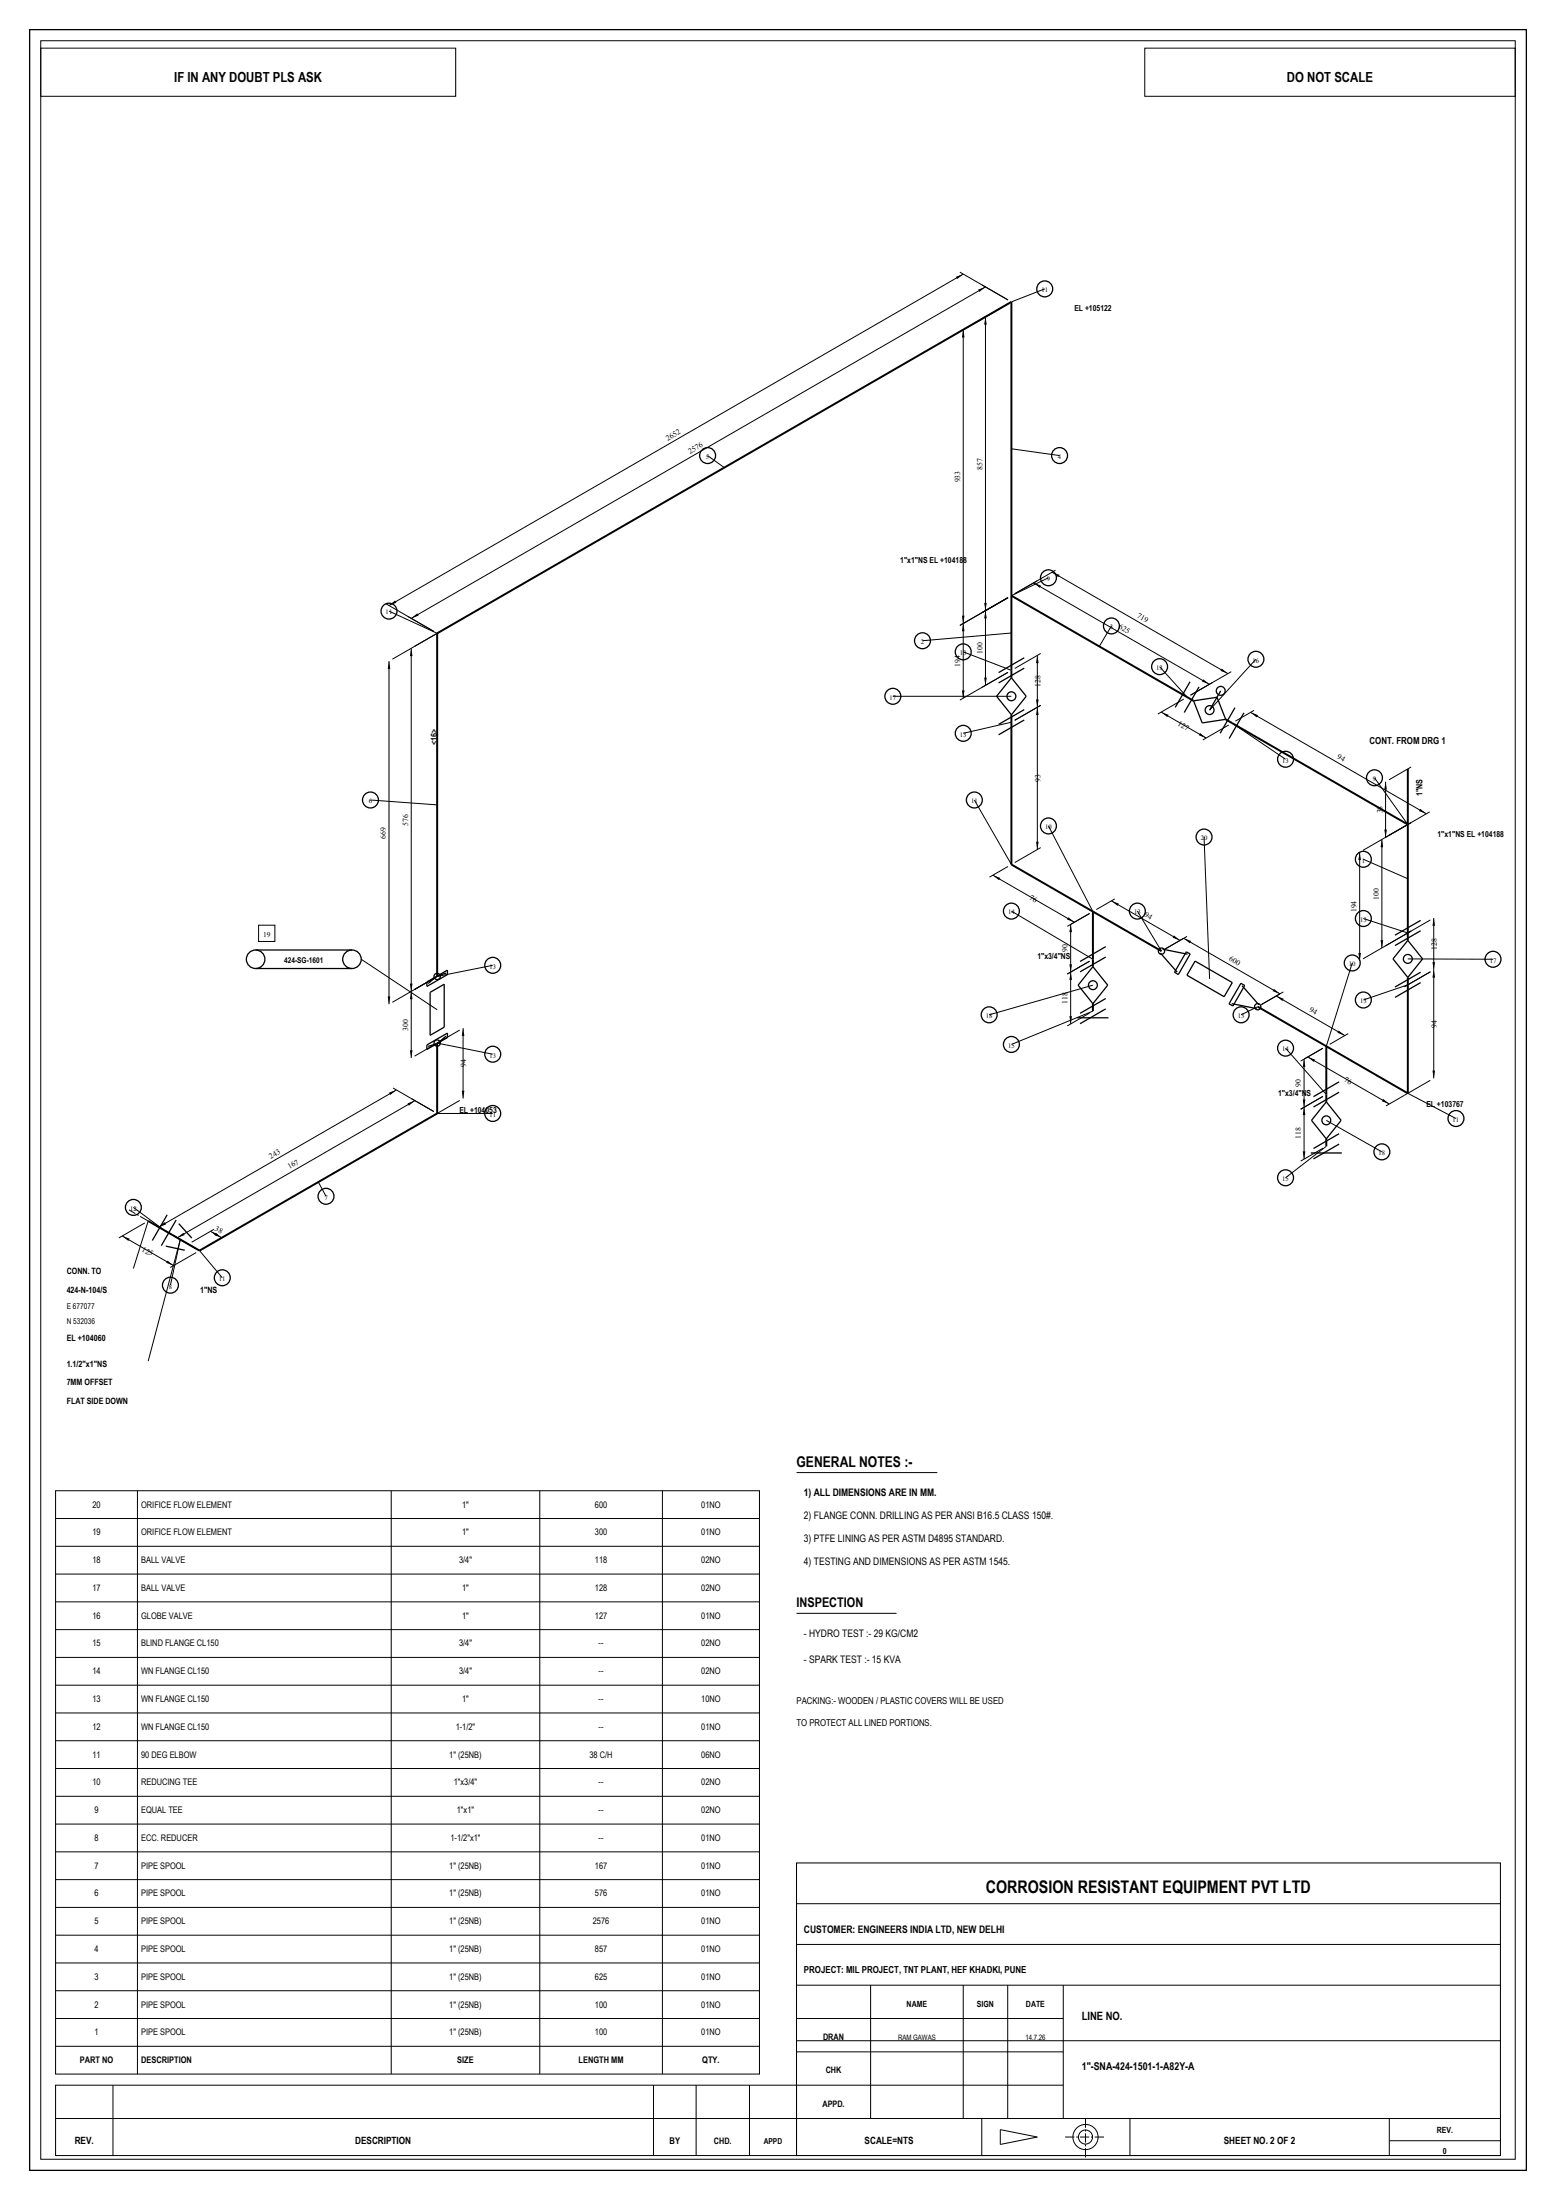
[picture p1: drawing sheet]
<svg xmlns="http://www.w3.org/2000/svg" width="420mm" height="594mm" viewBox="0 0 420 594" stroke-linecap="round" stroke-linejoin="round" font-family="sans-serif">
<g fill="none" stroke="#000" stroke-width=".35">
<path d="M8 8h404v578h-404zM276.5 177.6l-7 4M273 183l4 5-4 5-4-5zM276.5 180.4l-7 4M276.5 191.6l-7 4M276.5 194.4l-7 4M321.2 184.1l-4 6.9M322.2 189.2l6.3-.9 2.3 5.9-6.3 1zM323.7 185.5l-4 6.9M329.5 186.5l-3 5.2M333.3 191.1l-4 6.9M335.8 192.5l-4 6.9"/>
<path d="M69 256.5h26M298.5 255.6l-7 4M298.5 258.4l-7 4M313.2 257.3l4.5 5.2M313.8 256.3l6.7 1.3M320.2 257l1.1 .6-3.2 5.5-1.1-.6zM322.6 259.5l10 5.8-2.2 3.8-10-5.8zM380 253.9l4 5-4 5-4-5zM383.5 251.3l-7 4M383.5 248.5l-7 4M69 261.5h26M115.2 265.1l5.6-3.2v1.2l-5.6 3.2z"/>
<path d="M116.1 267.9l3.8-2.2v11.6l-3.8 2.2zM117.5 263.9l-1.9 1.6M120.4 279.7l-1.9 1.6M120.4 262.7l-1.9 .6M290.8 274.8h8.4M295 261l4 5-4 5-4-5zM298.5 269.6l-7 4M298.5 272.4l-7 4M332.5 271l6.7 1.3M334.9 265.5l1.1 .6-3.2 5.5-1.1-.6zM335.3 266.1l4.5 5.2M383.5 265.3l-7 4"/>
<path d="M383.5 262.5l-7 4M115.2 282.1l5.6-3.2v1.2l-5.6 3.2zM117.5 281.9l-1.9 .6M358 297.5l4 5-4 5-4-5zM361.5 292.1l-7 4M361.5 294.9l-7 4M353.8 311.3h8.4M361.5 306.1l-7 4M361.5 308.9l-7 4M44.7 336.5l5.2 1.1M45.1 328l-4 6.9M47.5 329.4l-4 6.9"/>
<path d="M48.2 330.4l3.6 3.9"/>
<circle cx="282" cy="78" r="2.15"/>
<circle cx="191" cy="123" r="2.15"/>
<circle cx="286" cy="123" r="2.15"/>
<circle cx="283" cy="156" r="2.15"/>
<circle cx="105" cy="165" r="2.15"/>
<circle cx="249" cy="173" r="2.15"/>
<circle cx="260" cy="176" r="2.15"/>
<circle cx="300" cy="169" r="2.15"/>
<circle cx="339" cy="178" r="2.15"/>
<circle cx="241" cy="188" r="2.15"/>
<circle cx="260" cy="198" r="2.15"/>
<circle cx="273" cy="188" r="1.2"/>
<circle cx="313" cy="180" r="2.15"/>
<circle cx="326.5" cy="191.7" r="1.2"/>
<circle cx="329.5" cy="186.5" r="1.2"/>
<circle cx="100" cy="216" r="2.15"/>
<circle cx="263" cy="216" r="2.15"/>
<circle cx="347" cy="205" r="2.15"/>
<circle cx="371" cy="210" r="2.15"/>
<circle cx="283" cy="223" r="2.15"/>
<circle cx="325" cy="226" r="2.15"/>
<circle cx="368" cy="232" r="2.15"/>
<circle cx="69" cy="259" r="2.5"/>
<circle cx="95" cy="259" r="2.5"/>
<circle cx="273" cy="246" r="2.15"/>
<circle cx="307" cy="246" r="2.15"/>
<circle cx="313.5" cy="256.8" r=".85"/>
<circle cx="368" cy="248" r="2.15"/>
<circle cx="380" cy="258.9" r="1.2"/>
<circle cx="403" cy="259" r="2.15"/>
<circle cx="118" cy="263.6" r=".85"/>
<circle cx="133" cy="260.6" r="2.15"/>
<circle cx="267" cy="274" r="2.15"/>
<circle cx="295" cy="266" r="1.2"/>
<circle cx="335" cy="274" r="2.15"/>
<circle cx="339.5" cy="271.8" r=".85"/>
<circle cx="365" cy="260" r="2.15"/>
<circle cx="368" cy="270" r="2.15"/>
<circle cx="118" cy="281.6" r=".85"/>
<circle cx="133" cy="284.6" r="2.15"/>
<circle cx="273" cy="282" r="2.15"/>
<circle cx="347" cy="283" r="2.15"/>
<circle cx="133" cy="300.6" r="2.15"/>
<circle cx="347" cy="318" r="2.15"/>
<circle cx="358" cy="302.5" r="1.2"/>
<circle cx="373" cy="311" r="2.15"/>
<circle cx="393" cy="302" r="2.15"/>
<circle cx="36" cy="326" r="2.15"/>
<circle cx="88" cy="323" r="2.15"/>
<circle cx="46" cy="347" r="2.15"/>
<circle cx="60" cy="345" r="2.15"/>
</g>
<g fill="none" stroke="#000" stroke-width=".27">
<path d="M11 11h398v572h-398zM11 13h112v13h-112zM309 13h100v13h-100zM259.1 73.5l13 7.5M260 74l-155 89.5M266 77.5l-155 89.5M282 78l-9 3.5M260 89v99.5M265.1 86.1l7-4.1-13 7.5M266 85.6v99.4M191 123l4.5 3.3M273 121.2l13 1.8"/>
<path d="M279 157.4l47.4 27.4M283 156l-10 4.8M284 154.5l47.4 27.4M284.9 154l-11 6.3M104.1 163l13 7.5M105 178.5v92.6M105 165l13 6M111 175v110.7M111.9 174.5l7-4-13 7.5M260 176l13 5M265.1 165.4l7-4-13 7.5M273 170.9l-24 2.1"/>
<path d="M280 177v52.4M280.9 176.4l-7 4.1M300 169l-3.3 5.5M339 178l-12.5 13.7M241 188h32M265.1 185.6l7-4.1-13 7.5M273 195l-13 3M280.9 190.4l-7 4.1M313 180l7.4 8.2M313.4 192.3l12.2 7M319.5 188.8l-7 4M331.7 195.8l-7 4"/>
<path d="M332.3 181.3l-11 6.4M332.6 195.2l14.4 9.8M337.6 192.3l47.4 27.4M338.5 191.8l-5 2.9M100 216l18 1.3M263 216l10 17.4M371 210l9 12.6M374 211.1v15M380.9 207.1l-6 3.5M385.9 219.2l-18 10.4M268 236.3l22 12.7M272.1 233.9l-5 2.9"/>
<path d="M280.9 228.9l-7 4M283 223l12 23.1M325 226l1.5 38.3M367 230.1v29.3M368 232l12 5.3M373 226.7v29.2M69.8 249.8h4.4v4.4h-4.4zM97.5 259l20.5 13.6M273 246l22 13M289 249.6v26.9M294.1 246.6l-6 3.5M294.1 259.5l-6 3.5"/>
<path d="M300 243.2l18.5 10.7M300.9 242.7l-5 2.9M307 246l6.5 10.8M319.5 253.3l26 15M320.4 252.8l-6 3.5M368 248l12 3.9M373.9 255.4l7-4-13 7.5M380 258.9l23 .1M386.1 248.4l-7 4M387 247.9v43.3M118.9 263.1l-13 7.5M124.1 278.1l-12.2 7.1"/>
<path d="M125 277.6v19M133 260.6l-15 3M294.1 273.5l-6 3.5M295 273l-22 9M295 266l-28 8M339.5 271.8l-4.5 2.2M344.5 268.9l18.5 10.7M346.4 267.8l-6 3.5M363.9 279.1l-5 2.9M365 260l-7 22.5M380 265.9l-12 4.1M386.1 262.4l-7 4"/>
<path d="M106.1 293.8l11 6.3M107 294.3l-64.1 37M112 297.2l-64.1 37M118 281.6l15 3M124.1 297.1l-7 4.1M347 283l11 12.5M352 286v27M353 285.4l22 12.7M357.1 283l-6 3.5M357.1 296l-6 3.5M380 295.2l13 6.8M386.1 291.7l-12 6.9"/>
<path d="M85.9 319.2l2.1 3.8M118 300.6h15M357.1 310l-6 3.5M358 309.5l-11 8.5M358 302.5l15 8.5M33 333.7l13.9 8M36 326l8.3 6.2M39.1 330.2l-7 4M40 329.7l-4 12.8M41.9 330.8l11 6.3M52.9 338.2l-7 4M53.9 337.7l6.1 7.3"/>
<path d="M56.8 332.5l3.1 1.7M57.7 331.9l-6 3.5M60.8 333.7l-6 3.4M46 347l2.7-12.3-8.7 32.8M215 397.6h38M15 402.5h190v157.5h-190zM15 417.5h190M15 410h190M37.1 402.5v157.5M105.6 402.5v157.5M145.7 402.5v157.5M178.8 402.5v157.5"/>
<path d="M15 432.5h190M15 425h190M215 435.6h27M15 455h190M15 447.5h190M15 440h190M15 477.5h190M15 470h190M15 462.5h190M15 492.5h190M15 485h190M15 515h190"/>
<path d="M15 507.5h190M15 500h190M215 514h190M15 537.5h190M15 530h190M15 522.5h190M215 525h190M215 536h190M235 536v36M260 536v36M272 536v36M287 536v36"/>
<path d="M15 552.5h190M15 545h190M215 545h72M215 551h190M215 554h72M15 563h200v19h-200zM15 572h390M30.5 563v19M176.4 563v19M187.9 563v19M202.3 563v19M215 563h72"/>
<path d="M265 572v10M270 575l10 2-10 2zM305 572v10M375 572v10M375 578h30"/>
<circle cx="293" cy="577" r="3.4"/>
<circle cx="293" cy="577" r="1.9"/>
</g>
<path d="M40 329.7l-5.2-3M287.5 577h11M293 582.5v-11" fill="none" stroke="#000" stroke-width=".27" stroke-dasharray="2.5 .5 .5 .5" stroke-linecap="butt"/>
<path d="M273 160.8l49.2 28.4M273 183v-101.5l-155 89.5v92.6M273 193v40.4l22 12.7M330.8 194.2l49.2 28.4M380 207.6v46.3M295 246.1l18.5 10.7M295 246.1v14.9M295 271v2M380 263.9v31.3l-40.5-23.4M118 281.6v19l-64.1 37.1-13.9-8M358 282.5v15M358 307.5v2" fill="none" stroke="#000" stroke-width=".53"/>
<g fill="#000">
<path d="M258 74.8l2-.8-1.6 1.4zM264 78.2l2-.7-1.6 1.3zM260 89l.3 2.1h-.7zM266 85.6l.3 2.1h-.7zM279 157.4l2 .7-.4 .6zM284 154.5l2 .7-.4 .6zM105 178.5l.3 2.1h-.6zM105 163.5l1.6-1.4 .4 .6zM111 175l.3 2.1h-.7zM111 167l1.6-1.4 .4 .6zM259.6 166.2h.7l-.3 2.1zM260 168.3l.3 2.1h-.7z"/>
<path d="M265.6 162.8h.7l-.3 2.1zM266 164.9l.3 2.1h-.7zM280 177l.3 2.1h-.6zM259.6 186.4h.7l-.3 2.1zM265.6 182.9h.7l-.3 2.1zM279.7 188.9h.6l-.3 2.1zM280 191l.3 2.1h-.6zM313.4 192.3l2 .7-.3 .6zM323.9 197.9l1.7 1.4-2-.8zM324.8 183.4l1.6 1.4-2-.8zM329.8 180.5l1.6 1.4-2-.8zM337.6 192.3l2 .8-.4 .6z"/>
<path d="M374 211.1l.4 2.1h-.8zM383.4 218.4l1.6 1.3-2-.7zM268 236.3l2 .8-.4 .6zM279.7 227.3h.6l-.3 2.1zM367 230.1l.3 2.1h-.6zM373 226.7l.3 2.1h-.6zM373.6 224h.8l-.4 2.1zM289 249.6l.3 2.1h-.6zM288.4 247.7l1.6 1.3-2-.7zM300 243.2l2 .8-.4 .6zM316.9 252.6l1.6 1.3-2-.7zM319.5 253.3l2 .8-.3 .6z"/>
<path d="M366.7 257.3h.6l-.3 2.1zM372.7 253.8h.6l-.3 2.1zM387 247.9l.3 2.1h-.6zM104.7 269h.6l-.3 2.1zM110.6 265.6h.7l-.3 2.1zM111 267.7l.3 2.1h-.7zM125 277.6l.3 2.1h-.6zM288.7 260.4h.6l-.3 2.1zM289 262.5l.3 2.1h-.6zM288.7 274.4h.6l-.3 2.1zM344.5 268.9l2 .8-.4 .6zM343.8 267l1.7 1.3-2-.7z"/>
<path d="M361.4 278.3l1.6 1.3-2-.7zM386.7 259.8h.6l-.3 2.1zM387 261.9l.3 2.1h-.6zM105 295l2-.7-1.6 1.3zM110.6 283.6h.7l-.3 2.1zM110 297.9l2-.7-1.6 1.3zM124.7 294.5h.6l-.3 2.1zM352 286l.4 2.1h-.8zM351.6 296.9h.8l-.4 2.1zM352 299l.4 2.1h-.8zM353 285.4l2 .7-.4 .6zM373.4 296.7l1.6 1.4-2-.8z"/>
<path d="M386.7 289.1h.6l-.3 2.1zM351.6 310.9h.8l-.4 2.1zM33 333.7l2 .8-.4 .6zM42.9 331.3l1.6-1.3 .4 .6zM47.9 334.2l1.6-1.3 .4 .6zM56.8 332.5l2 .7-.3 .6zM58.2 332.9l1.7 1.3-2-.7zM45.2 340.4l1.7 1.3-2-.7z"/>
</g>
<path d="M215 503h190v79h-190z" fill="none" stroke="#000" stroke-width=".28"/>
<text font-size="4.7" x="266.1" y="511">CORROSION RESISTANT EQUIPMENT PVT LTD</text>
<text font-size="4" x="215" y="396">GENERAL NOTES :-</text>
<g font-size="3.7">
<text x="47" y="22.2">IF IN ANY DOUBT PLS ASK</text>
<text x="347.4" y="22.2">DO NOT SCALE</text>
</g>
<text font-size="3.6" x="215" y="434">INSPECTION</text>
<text font-size="3.1" x="292" y="545.5">LINE NO.</text>
<text font-size="2.9" x="292" y="558.8">1&quot;-SNA-424-1501-1-A82Y-A</text>
<g font-size="2.8">
<text x="217" y="404">1) ALL DIMENSIONS ARE IN MM.</text>
<text x="217" y="410.2">2) FLANGE CONN. DRILLING AS PER ANSI B16.5 CLASS 150#.</text>
<text x="217" y="416.4">3) PTFE LINING AS PER ASTM D4895 STANDARD.</text>
<text x="217" y="422.6">4) TESTING AND DIMENSIONS AS PER ASTM 1545.</text>
<text x="217" y="442">- HYDRO TEST :- 29 KG/CM2</text>
<text x="217" y="449">- SPARK TEST :- 15 KVA</text>
<text x="217" y="521.8">CUSTOMER: ENGINEERS INDIA LTD, NEW DELHI</text>
</g>
<g font-size="2.7">
<text x="20.2" y="579">REV.</text>
<text x="95.9" y="579">DESCRIPTION</text>
<text x="233.4" y="579">SCALE=NTS</text>
<text x="330.3" y="579">SHEET NO. 2 OF 2</text>
</g>
<g font-size="2.6">
<text x="369.7" y="201">CONT. FROM DRG 1</text>
<text x="217" y="532.8">PROJECT: MIL PROJECT, TNT PLANT, HEF KHADKI, PUNE</text>
</g>
<g font-size="2.5">
<text x="24.9" y="407">20</text>
<text x="38.1" y="407">ORIFICE FLOW ELEMENT</text>
<text x="124.7" y="407">1&quot;</text>
<text x="160.6" y="407">600</text>
<text x="189.3" y="407">01NO</text>
<text x="24.9" y="414.5">19</text>
<text x="38.1" y="414.5">ORIFICE FLOW ELEMENT</text>
<text x="124.7" y="414.5">1&quot;</text>
<text x="160.6" y="414.5">300</text>
<text x="189.3" y="414.5">01NO</text>
<text x="24.9" y="422">18</text>
<text x="38.1" y="422">BALL VALVE</text>
<text x="123.9" y="422">3/4&quot;</text>
<text x="160.6" y="422">118</text>
<text x="189.3" y="422">02NO</text>
<text x="24.9" y="429.5">17</text>
<text x="38.1" y="429.5">BALL VALVE</text>
<text x="124.7" y="429.5">1&quot;</text>
<text x="160.6" y="429.5">128</text>
<text x="189.3" y="429.5">02NO</text>
<text x="24.9" y="437">16</text>
<text x="38.1" y="437">GLOBE VALVE</text>
<text x="124.7" y="437">1&quot;</text>
<text x="160.6" y="437">127</text>
<text x="189.3" y="437">01NO</text>
<text x="24.9" y="444.5">15</text>
<text x="38.1" y="444.5">BLIND FLANGE CL150</text>
<text x="123.9" y="444.5">3/4&quot;</text>
<text x="161.6" y="444.5">--</text>
<text x="189.3" y="444.5">02NO</text>
<text x="24.9" y="452">14</text>
<text x="38.1" y="452">WN FLANGE CL150</text>
<text x="123.9" y="452">3/4&quot;</text>
<text x="161.6" y="452">--</text>
<text x="189.3" y="452">02NO</text>
<text x="24.9" y="459.5">13</text>
<text x="38.1" y="459.5">WN FLANGE CL150</text>
<text x="124.7" y="459.5">1&quot;</text>
<text x="161.6" y="459.5">--</text>
<text x="189.3" y="459.5">10NO</text>
<text x="215" y="460">PACKING:- WOODEN / PLASTIC COVERS WILL BE USED</text>
<text x="24.9" y="467">12</text>
<text x="38.1" y="467">WN FLANGE CL150</text>
<text x="123" y="467">1-1/2&quot;</text>
<text x="161.6" y="467">--</text>
<text x="189.3" y="467">01NO</text>
<text x="215" y="466">TO PROTECT ALL LINED PORTIONS.</text>
<text x="24.9" y="474.5">11</text>
<text x="38.1" y="474.5">90 DEG ELBOW</text>
<text x="121.3" y="474.5">1&quot; (25NB)</text>
<text x="159.1" y="474.5">38 C/H</text>
<text x="189.3" y="474.5">06NO</text>
<text x="24.9" y="482">10</text>
<text x="38.1" y="482">REDUCING TEE</text>
<text x="122.5" y="482">1&quot;x3/4&quot;</text>
<text x="161.6" y="482">--</text>
<text x="189.3" y="482">02NO</text>
<text x="25.5" y="489.5">9</text>
<text x="38.1" y="489.5">EQUAL TEE</text>
<text x="123.3" y="489.5">1&quot;x1&quot;</text>
<text x="161.6" y="489.5">--</text>
<text x="189.3" y="489.5">02NO</text>
<text x="25.5" y="497">8</text>
<text x="38.1" y="497">ECC. REDUCER</text>
<text x="121.6" y="497">1-1/2&quot;x1&quot;</text>
<text x="161.6" y="497">--</text>
<text x="189.3" y="497">01NO</text>
<text x="25.5" y="504.5">7</text>
<text x="38.1" y="504.5">PIPE SPOOL</text>
<text x="121.3" y="504.5">1&quot; (25NB)</text>
<text x="160.6" y="504.5">167</text>
<text x="189.3" y="504.5">01NO</text>
<text x="25.5" y="512">6</text>
<text x="38.1" y="512">PIPE SPOOL</text>
<text x="121.3" y="512">1&quot; (25NB)</text>
<text x="160.6" y="512">576</text>
<text x="189.3" y="512">01NO</text>
<text x="25.5" y="519.5">5</text>
<text x="38.1" y="519.5">PIPE SPOOL</text>
<text x="121.3" y="519.5">1&quot; (25NB)</text>
<text x="160" y="519.5">2576</text>
<text x="189.3" y="519.5">01NO</text>
<text x="25.5" y="527">4</text>
<text x="38.1" y="527">PIPE SPOOL</text>
<text x="121.3" y="527">1&quot; (25NB)</text>
<text x="160.6" y="527">857</text>
<text x="189.3" y="527">01NO</text>
<text x="25.5" y="534.5">3</text>
<text x="38.1" y="534.5">PIPE SPOOL</text>
<text x="121.3" y="534.5">1&quot; (25NB)</text>
<text x="160.6" y="534.5">625</text>
<text x="189.3" y="534.5">01NO</text>
<text x="25.5" y="542">2</text>
<text x="38.1" y="542">PIPE SPOOL</text>
<text x="121.3" y="542">1&quot; (25NB)</text>
<text x="160.6" y="542">100</text>
<text x="189.3" y="542">01NO</text>
<text x="25.5" y="549.5">1</text>
<text x="38.1" y="549.5">PIPE SPOOL</text>
<text x="121.3" y="549.5">1&quot; (25NB)</text>
<text x="160.6" y="549.5">100</text>
<text x="189.3" y="549.5">01NO</text>
<text x="21.5" y="557">PART NO</text>
<text x="38.1" y="557">DESCRIPTION</text>
<text x="123.4" y="557">SIZE</text>
<text x="156.2" y="557">LENGTH MM</text>
<text x="189.6" y="557">QTY.</text>
<text x="180.7" y="579">BY</text>
</g>
<g font-size="2.4">
<text x="222.2" y="550.8">DRAN</text>
<text x="222.9" y="559.8">CHK</text>
<text x="222" y="568.8">APPD.</text>
<text x="192.7" y="579">CHD.</text>
</g>
<g font-size="2.3">
<text x="290" y="84">EL +105122</text>
<text x="243" y="152">1&quot;x1&quot;NS EL +104188</text>
<text x="118" y="201.2" transform="rotate(-90 118 201.2)">&lt;16&gt;</text>
<text x="384" y="215" transform="rotate(-90 384 215)">1&quot;NS</text>
<text x="388" y="226">1&quot;x1&quot;NS EL +104188</text>
<text x="280" y="259">1&quot;x3/4&quot;NS</text>
<text x="345" y="296">1&quot;x3/4&quot;NS</text>
<text x="385" y="299">EL +103767</text>
<text x="124" y="300.6">EL +104053</text>
<text x="18" y="344">CONN. TO</text>
<text x="18" y="349">424-N-104/S</text>
<text x="54" y="349">1&quot;NS</text>
<text x="18" y="362">EL +104060</text>
<text x="18" y="369">1.1/2&quot;x1&quot;NS</text>
<text x="18" y="374">7MM OFFSET</text>
<text x="18" y="379">FLAT SIDE DOWN</text>
<text x="244.7" y="541.8">NAME</text>
<text x="263.7" y="541.8">SIGN</text>
<text x="276.9" y="541.8">DATE</text>
<text x="387.8" y="576">REV.</text>
<text x="389.5" y="581.5">0</text>
</g>
<text font-size="2.2" x="206.1" y="579">APPD</text>
<g font-size="2.1">
<text x="180.3" y="119.1" transform="rotate(-30 180.3 119.1)">2652</text>
<text x="186.3" y="122.5" transform="rotate(-30 186.3 122.5)">2576</text>
<text x="259.2" y="130.3" transform="rotate(-90 259.2 130.3)">933</text>
<text x="265.2" y="126.8" transform="rotate(-90 265.2 126.8)">857</text>
<text x="306.8" y="166.7" transform="rotate(30 306.8 166.7)">719</text>
<text x="301.8" y="169.6" transform="rotate(30 301.8 169.6)">625</text>
<text x="259.2" y="180" transform="rotate(-90 259.2 180)">194</text>
<text x="265.2" y="176.5" transform="rotate(-90 265.2 176.5)">100</text>
<text x="280.8" y="185.5" transform="rotate(-90 280.8 185.5)">128</text>
<text x="317.7" y="195.7" transform="rotate(30 317.7 195.7)">127</text>
<text x="360.8" y="204.8" transform="rotate(30 360.8 204.8)">94</text>
<text x="280.8" y="211.2" transform="rotate(-90 280.8 211.2)">93</text>
<text x="373.2" y="219.6" transform="rotate(-90 373.2 219.6)">38</text>
<text x="104.2" y="226.4" transform="rotate(-90 104.2 226.4)">669</text>
<text x="110.2" y="222.9" transform="rotate(-90 110.2 222.9)">576</text>
<text x="277.7" y="242.9" transform="rotate(30 277.7 242.9)">76</text>
<text x="372.2" y="242.9" transform="rotate(-90 372.2 242.9)">100</text>
<text x="308.8" y="247.3" transform="rotate(30 308.8 247.3)">94</text>
<text x="366.2" y="246.3" transform="rotate(-90 366.2 246.3)">194</text>
<text x="288.2" y="257.1" transform="rotate(-90 288.2 257.1)">90</text>
<text x="387.8" y="256.4" transform="rotate(-90 387.8 256.4)">128</text>
<text x="76.7" y="259.9">424-SG-1601</text>
<text x="331.6" y="259.3" transform="rotate(30 331.6 259.3)">600</text>
<text x="288.2" y="271" transform="rotate(-90 288.2 271)">118</text>
<text x="353.3" y="273" transform="rotate(30 353.3 273)">94</text>
<text x="110.2" y="278.3" transform="rotate(-90 110.2 278.3)">300</text>
<text x="387.8" y="277.6" transform="rotate(-90 387.8 277.6)">94</text>
<text x="125.8" y="288.1" transform="rotate(-90 125.8 288.1)">94</text>
<text x="351.2" y="293.5" transform="rotate(-90 351.2 293.5)">90</text>
<text x="362.7" y="291.9" transform="rotate(30 362.7 291.9)">76</text>
<text x="351.2" y="307.5" transform="rotate(-90 351.2 307.5)">118</text>
<text x="73.1" y="312.9" transform="rotate(-30 73.1 312.9)">243</text>
<text x="78.1" y="315.7" transform="rotate(-30 78.1 315.7)">167</text>
<text x="57.9" y="332.1" transform="rotate(30 57.9 332.1)">38</text>
<text x="38.1" y="337.7" transform="rotate(30 38.1 337.7)">125</text>
<text x="18" y="353.5">E 677077</text>
<text x="18" y="357.5">N 532036</text>
</g>
<g font-size="2">
<text x="71" y="252.9">19</text>
<text x="242.4" y="550.8">RAM GAWAS</text>
<text x="276.8" y="550.8">14.7.26</text>
</g>
<g font-size="1.8">
<text x="281.1" y="78.9">11</text>
<text x="190.5" y="123.9">5</text>
<text x="285.6" y="123.9">4</text>
<text x="282.6" y="156.9">9</text>
<text x="104.1" y="165.9">11</text>
<text x="248.6" y="173.9">2</text>
<text x="299.5" y="169.9">3</text>
<text x="259.1" y="176.9">13</text>
<text x="338.1" y="178.9">16</text>
<text x="312.1" y="180.9">13</text>
<text x="240.1" y="188.9">17</text>
<text x="259.1" y="198.9">13</text>
<text x="346.1" y="205.9">13</text>
<text x="370.6" y="210.9">9</text>
<text x="99.6" y="216.9">6</text>
<text x="262.1" y="216.9">11</text>
<text x="282.1" y="223.9">10</text>
<text x="324.1" y="226.9">20</text>
<text x="367.6" y="232.9">1</text>
<text x="272.1" y="246.9">14</text>
<text x="306.1" y="246.9">13</text>
<text x="367.1" y="248.9">13</text>
<text x="132.1" y="261.5">13</text>
<text x="364.1" y="260.9">10</text>
<text x="402.1" y="259.9">17</text>
<text x="266.1" y="274.9">18</text>
<text x="334.1" y="274.9">13</text>
<text x="367.1" y="270.9">13</text>
<text x="132.1" y="285.5">13</text>
<text x="272.1" y="282.9">15</text>
<text x="346.1" y="283.9">14</text>
<text x="132.1" y="301.5">11</text>
<text x="392.1" y="302.9">11</text>
<text x="372.1" y="311.9">18</text>
<text x="87.5" y="323.9">7</text>
<text x="346.1" y="318.9">15</text>
<text x="35.1" y="326.9">12</text>
<text x="45.6" y="347.9">8</text>
<text x="59.1" y="345.9">11</text>
</g>
</svg>
